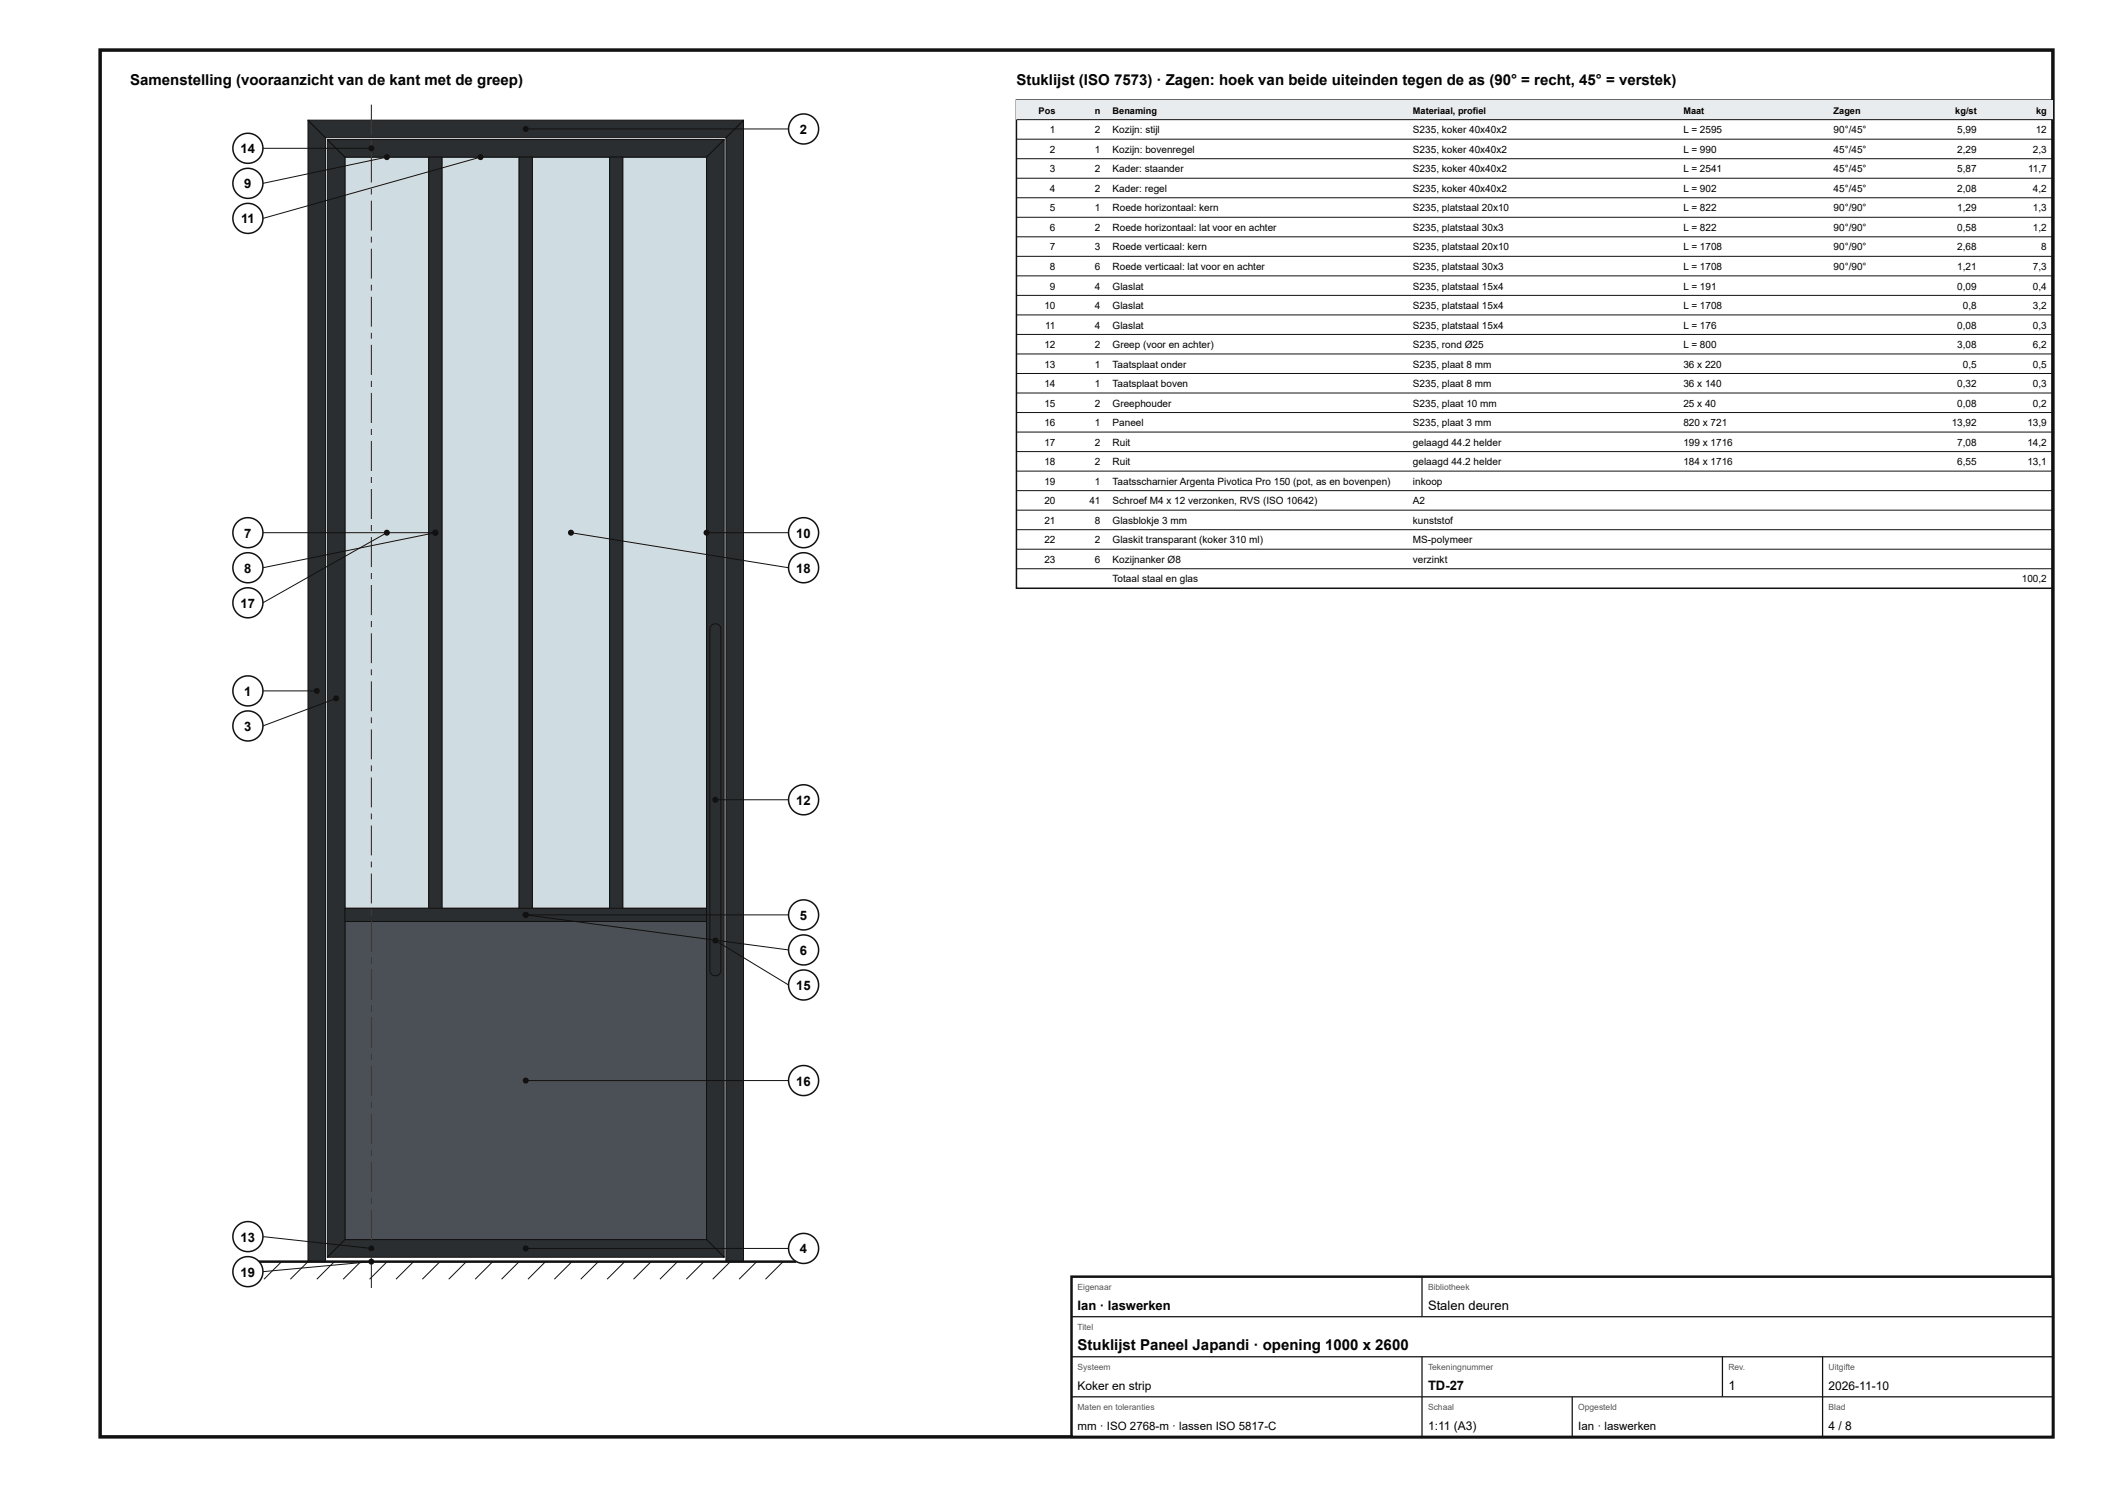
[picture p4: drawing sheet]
<svg xmlns="http://www.w3.org/2000/svg" width="420mm" height="297mm" viewBox="0 0 420 297" stroke-linecap="round" stroke-linejoin="round" font-family="sans-serif">
<path d="M20 10h390v277h-390z" fill="none" stroke="#111" stroke-width=".7" stroke-linecap="butt"/>
<path d="M68.9 31.4h16.7v150h-16.7z" fill="#cfdde3"/>
<path d="M68.9 31.4h16.7v150h-16.7z" fill="none" stroke="#111" stroke-width=".2"/>
<path d="M88.3 31.4h15.4v150h-15.4z" fill="#cfdde3"/>
<path d="M88.3 31.4h15.4v150h-15.4z" fill="none" stroke="#111" stroke-width=".2"/>
<path d="M106.3 31.4h15.4v150h-15.4z" fill="#cfdde3"/>
<path d="M106.3 31.4h15.4v150h-15.4z" fill="none" stroke="#111" stroke-width=".2"/>
<path d="M124.4 31.4h16.7v150h-16.7z" fill="#cfdde3"/>
<path d="M124.4 31.4h16.7v150h-16.7z" fill="none" stroke="#111" stroke-width=".2"/>
<path d="M68.9 184.1h72.2v63.5h-72.2z" fill="#4a5056"/>
<path d="M68.9 184.1h72.2v63.5h-72.2z" fill="none" stroke="#111" stroke-width=".2"/>
<path d="M61.5 24l3.5 3.5v224.5h-3.5z" fill="#2b2e31"/>
<path d="M61.5 24l3.5 3.5v224.5h-3.5z" fill="none" stroke="#111" stroke-width=".2"/>
<path d="M145 27.5l3.5-3.5v228h-3.5z" fill="#2b2e31"/>
<path d="M145 27.5l3.5-3.5v228h-3.5z" fill="none" stroke="#111" stroke-width=".2"/>
<path d="M61.5 24h87l-3.5 3.5h-80z" fill="#2b2e31"/>
<path d="M61.5 24h87l-3.5 3.5h-80z" fill="none" stroke="#111" stroke-width=".2"/>
<path d="M65.4 27.9l3.5 3.5v216.2l-3.5 3.5z" fill="#2b2e31"/>
<path d="M65.4 27.9l3.5 3.5v216.2l-3.5 3.5z" fill="none" stroke="#111" stroke-width=".2"/>
<path d="M141.1 31.4l3.5-3.5v223.2l-3.5-3.5z" fill="#2b2e31"/>
<path d="M141.1 31.4l3.5-3.5v223.2l-3.5-3.5z" fill="none" stroke="#111" stroke-width=".2"/>
<path d="M65.4 251.1l3.5-3.5h72.2l3.5 3.5z" fill="#2b2e31"/>
<path d="M65.4 251.1l3.5-3.5h72.2l3.5 3.5z" fill="none" stroke="#111" stroke-width=".2"/>
<path d="M65.4 27.9h79.2l-3.5 3.5h-72.2z" fill="#2b2e31"/>
<path d="M65.4 27.9h79.2l-3.5 3.5h-72.2z" fill="none" stroke="#111" stroke-width=".2"/>
<path d="M68.9 181.4h72.2v2.7h-72.2z" fill="#2b2e31"/>
<path d="M68.9 181.4h72.2v2.7h-72.2z" fill="none" stroke="#111" stroke-width=".2"/>
<path d="M85.6 31.4h2.7v150h-2.7z" fill="#2b2e31"/>
<path d="M85.6 31.4h2.7v150h-2.7z" fill="none" stroke="#111" stroke-width=".2"/>
<path d="M103.7 31.4h2.6v150h-2.6z" fill="#2b2e31"/>
<path d="M103.7 31.4h2.6v150h-2.6z" fill="none" stroke="#111" stroke-width=".2"/>
<path d="M121.7 31.4h2.7v150h-2.7z" fill="#2b2e31"/>
<path d="M121.7 31.4h2.7v150h-2.7z" fill="none" stroke="#111" stroke-width=".2"/>
<path d="M74.1 251.3h.2v6h-.2zM74.1 248.9h.2v1.2h-.2zM74.1 241.7h.2v6h-.2zM74.1 239.3h.2v1.2h-.2zM74.1 232.1h.2v6h-.2zM74.1 229.7h.2v1.2h-.2zM74.1 222.5h.2v6h-.2zM74.1 220.1h.2v1.2h-.2zM74.1 212.9h.2v6h-.2zM74.1 210.5h.2v1.2h-.2zM74.1 203.3h.2v6h-.2zM74.1 200.9h.2v1.2h-.2zM74.1 193.7h.2v6h-.2zM74.1 191.3h.2v1.2h-.2zM74.1 184.1h.2v6h-.2zM74.1 181.7h.2v1.2h-.2zM74.1 174.5h.2v6h-.2zM74.1 172.1h.2v1.2h-.2zM74.1 164.9h.2v6h-.2zM74.1 162.5h.2v1.2h-.2zM74.1 155.3h.2v6h-.2zM74.1 152.9h.2v1.2h-.2zM74.1 145.7h.2v6h-.2zM74.1 143.3h.2v1.2h-.2zM74.1 136.1h.2v6h-.2zM74.1 133.7h.2v1.2h-.2zM74.1 126.5h.2v6h-.2zM74.1 124.1h.2v1.2h-.2zM74.1 116.9h.2v6h-.2zM74.1 114.5h.2v1.2h-.2zM74.1 107.3h.2v6h-.2zM74.1 104.9h.2v1.2h-.2zM74.1 97.7h.2v6h-.2zM74.1 95.3h.2v1.2h-.2zM74.1 88.1h.2v6h-.2zM74.1 85.7h.2v1.2h-.2zM74.1 78.5h.2v6h-.2zM74.1 76.1h.2v1.2h-.2zM74.1 68.9h.2v6h-.2zM74.1 66.5h.2v1.2h-.2zM74.1 59.3h.2v6h-.2zM74.1 56.9h.2v1.2h-.2zM74.1 49.7h.2v6h-.2zM74.1 47.3h.2v1.2h-.2zM74.1 40.1h.2v6h-.2zM74.1 37.7h.2v1.2h-.2zM74.1 30.5h.2v6h-.2zM74.1 28.1h.2v1.2h-.2zM74.1 20.9h.2v6h-.2z" fill="#b00"/>
<path d="M142.1 124.9a1.11 1.11 0 0 1 1.2-.2 1.11 1.11 0 0 1 .7 .9v68.2a1.1 1.1 0 0 1-1.1 1.1 1.1 1.1 0 0 1-1.1-1.1v-68.2z" fill="#2b2e31"/>
<g fill="none" stroke="#111" stroke-width=".2">
<path d="M142.1 124.9a1.11 1.11 0 0 1 1.2-.2 1.11 1.11 0 0 1 .7 .9v68.2a1.1 1.1 0 0 1-1.1 1.1 1.1 1.1 0 0 1-1.1-1.1v-68.2zM51 252l-3.6 3.5M56.2 252l-3.5 3.5M61.5 252l-3.5 3.5M66.8 252l-3.5 3.5M72 252l-3.5 3.5M77.3 252l-3.5 3.5M82.6 252l-3.5 3.5M87.9 252l-3.6 3.5M93.1 252l-3.5 3.5M98.4 252l-3.5 3.5M103.7 252l-3.5 3.5"/>
<path d="M108.9 252l-3.5 3.5M114.2 252l-3.5 3.5M119.5 252l-3.5 3.5M124.8 252l-3.6 3.5M130 252l-3.5 3.5M135.3 252l-3.5 3.5M140.6 252l-3.5 3.5M145.9 252l-3.6 3.5M151.1 252l-3.5 3.5M156.4 252l-3.5 3.5"/>
</g>
<path d="M51 252h108" fill="none" stroke="#111" stroke-width=".5"/>
<circle cx="74.2" cy="29.6" r=".6" fill="#111"/>
<path d="M52.5 29.6h21.7" fill="none" stroke="#111" stroke-width=".2"/>
<circle cx="49.5" cy="29.6" r="3" fill="#fff"/>
<circle cx="49.5" cy="29.6" r="3" fill="none" stroke="#111" stroke-width=".3"/>
<circle cx="77.3" cy="31.4" r=".6" fill="#111"/>
<path d="M77.3 31.4l-24.8 5.2" fill="none" stroke="#111" stroke-width=".2"/>
<circle cx="49.5" cy="36.6" r="3" fill="#fff"/>
<circle cx="49.5" cy="36.6" r="3" fill="none" stroke="#111" stroke-width=".3"/>
<circle cx="96" cy="31.4" r=".6" fill="#111"/>
<path d="M96 31.4l-43.5 12.2" fill="none" stroke="#111" stroke-width=".2"/>
<circle cx="49.5" cy="43.6" r="3" fill="#fff"/>
<circle cx="49.5" cy="43.6" r="3" fill="none" stroke="#111" stroke-width=".3"/>
<circle cx="86.9" cy="106.4" r=".6" fill="#111"/>
<path d="M52.5 106.4h34.4" fill="none" stroke="#111" stroke-width=".2"/>
<circle cx="49.5" cy="106.4" r="3" fill="#fff"/>
<circle cx="49.5" cy="106.4" r="3" fill="none" stroke="#111" stroke-width=".3"/>
<circle cx="86.9" cy="106.4" r=".6" fill="#111"/>
<path d="M86.9 106.4l-34.4 7" fill="none" stroke="#111" stroke-width=".2"/>
<circle cx="49.5" cy="113.4" r="3" fill="#fff"/>
<circle cx="49.5" cy="113.4" r="3" fill="none" stroke="#111" stroke-width=".3"/>
<circle cx="77.3" cy="106.4" r=".6" fill="#111"/>
<path d="M77.3 106.4l-24.8 14" fill="none" stroke="#111" stroke-width=".2"/>
<circle cx="49.5" cy="120.4" r="3" fill="#fff"/>
<circle cx="49.5" cy="120.4" r="3" fill="none" stroke="#111" stroke-width=".3"/>
<circle cx="63.3" cy="138" r=".6" fill="#111"/>
<path d="M52.5 138h10.8" fill="none" stroke="#111" stroke-width=".2"/>
<circle cx="49.5" cy="138" r="3" fill="#fff"/>
<circle cx="49.5" cy="138" r="3" fill="none" stroke="#111" stroke-width=".3"/>
<circle cx="67.1" cy="139.5" r=".6" fill="#111"/>
<path d="M67.1 139.5l-14.6 5.5" fill="none" stroke="#111" stroke-width=".2"/>
<circle cx="49.5" cy="145" r="3" fill="#fff"/>
<circle cx="49.5" cy="145" r="3" fill="none" stroke="#111" stroke-width=".3"/>
<circle cx="74.2" cy="249.4" r=".6" fill="#111"/>
<path d="M52.5 247l21.7 2.4" fill="none" stroke="#111" stroke-width=".2"/>
<circle cx="49.5" cy="247" r="3" fill="#fff"/>
<circle cx="49.5" cy="247" r="3" fill="none" stroke="#111" stroke-width=".3"/>
<circle cx="74.2" cy="252" r=".6" fill="#111"/>
<path d="M74.2 252l-21.7 2" fill="none" stroke="#111" stroke-width=".2"/>
<circle cx="49.5" cy="254" r="3" fill="#fff"/>
<circle cx="49.5" cy="254" r="3" fill="none" stroke="#111" stroke-width=".3"/>
<circle cx="105" cy="25.8" r=".6" fill="#111"/>
<path d="M105 25.8h52.5" fill="none" stroke="#111" stroke-width=".2"/>
<circle cx="160.5" cy="25.8" r="3" fill="#fff"/>
<circle cx="160.5" cy="25.8" r="3" fill="none" stroke="#111" stroke-width=".3"/>
<circle cx="141.1" cy="106.4" r=".6" fill="#111"/>
<path d="M141.1 106.4h16.4" fill="none" stroke="#111" stroke-width=".2"/>
<circle cx="160.5" cy="106.4" r="3" fill="#fff"/>
<circle cx="160.5" cy="106.4" r="3" fill="none" stroke="#111" stroke-width=".3"/>
<circle cx="114" cy="106.4" r=".6" fill="#111"/>
<path d="M114 106.4l43.5 7" fill="none" stroke="#111" stroke-width=".2"/>
<circle cx="160.5" cy="113.4" r="3" fill="#fff"/>
<circle cx="160.5" cy="113.4" r="3" fill="none" stroke="#111" stroke-width=".3"/>
<circle cx="142.9" cy="159.7" r=".6" fill="#111"/>
<path d="M142.9 159.7h14.6" fill="none" stroke="#111" stroke-width=".2"/>
<circle cx="160.5" cy="159.7" r="3" fill="#fff"/>
<circle cx="160.5" cy="159.7" r="3" fill="none" stroke="#111" stroke-width=".3"/>
<circle cx="105" cy="182.7" r=".6" fill="#111"/>
<path d="M105 182.7h52.5" fill="none" stroke="#111" stroke-width=".2"/>
<circle cx="160.5" cy="182.7" r="3" fill="#fff"/>
<circle cx="160.5" cy="182.7" r="3" fill="none" stroke="#111" stroke-width=".3"/>
<circle cx="105" cy="182.7" r=".6" fill="#111"/>
<path d="M105 182.7l52.5 7" fill="none" stroke="#111" stroke-width=".2"/>
<circle cx="160.5" cy="189.7" r="3" fill="#fff"/>
<circle cx="160.5" cy="189.7" r="3" fill="none" stroke="#111" stroke-width=".3"/>
<circle cx="142.9" cy="187.9" r=".6" fill="#111"/>
<path d="M142.9 187.9l14.6 8.8" fill="none" stroke="#111" stroke-width=".2"/>
<circle cx="160.5" cy="196.7" r="3" fill="#fff"/>
<circle cx="160.5" cy="196.7" r="3" fill="none" stroke="#111" stroke-width=".3"/>
<circle cx="105" cy="215.8" r=".6" fill="#111"/>
<path d="M105 215.8h52.5" fill="none" stroke="#111" stroke-width=".2"/>
<circle cx="160.5" cy="215.8" r="3" fill="#fff"/>
<circle cx="160.5" cy="215.8" r="3" fill="none" stroke="#111" stroke-width=".3"/>
<circle cx="105" cy="249.4" r=".6" fill="#111"/>
<path d="M105 249.4h52.5" fill="none" stroke="#111" stroke-width=".2"/>
<circle cx="160.5" cy="249.4" r="3" fill="#fff"/>
<g fill="none" stroke="#111" stroke-width=".3">
<path d="M203 20h207v97.5h-207z"/>
<circle cx="160.5" cy="249.4" r="3"/>
</g>
<path d="M203 20h207v3.9h-207z" fill="#e9ecee"/>
<g fill="none" stroke="#111" stroke-width=".2">
<path d="M203 23.9h207M203 27.8h207M203 31.7h207M203 35.6h207M203 39.5h207M203 43.4h207M203 47.3h207M203 51.2h207M203 55.1h207M203 59h207M203 62.9h207M203 66.8h207"/>
<path d="M203 70.7h207M203 74.6h207M203 78.5h207M203 82.4h207M203 86.3h207M203 90.2h207M203 94.1h207M203 98h207M203 101.9h207M203 105.8h207M203 109.7h207M203 113.6h207"/>
</g>
<path d="M214 255h196v32h-196z" fill="#fff"/>
<path d="M214 255h196v32h-196z" fill="none" stroke="#111" stroke-width=".5"/>
<path d="M284 255v8M214 263h196M214 271h196M214 279h196M284 271v16M314 279v8M344 271v8M364 271v16" fill="none" stroke="#111" stroke-width=".25"/>
<g font-size="3">
<text x="26" y="17">Samenstelling (vooraanzicht van de kant met de greep)</text>
<text x="203" y="17">Stuklijst (ISO 7573) · Zagen: hoek van beide uiteinden tegen de as (90° = recht, 45° = verstek)</text>
<text x="215.2" y="269.6">Stuklijst Paneel Japandi · opening 1000 x 2600</text>
</g>
<g font-size="2.6">
<text x="159.8" y="26.8">2</text>
<text x="48.1" y="30.6">14</text>
<text x="48.8" y="37.6">9</text>
<text x="48.1" y="44.6">11</text>
<text x="48.8" y="107.4">7</text>
<text x="159" y="107.4">10</text>
<text x="48.8" y="114.4">8</text>
<text x="159" y="114.4">18</text>
<text x="48.1" y="121.4">17</text>
<text x="48.8" y="139">1</text>
<text x="48.8" y="146">3</text>
<text x="159" y="160.7">12</text>
<text x="159.8" y="183.7">5</text>
<text x="159.8" y="190.7">6</text>
<text x="159" y="197.7">15</text>
<text x="159" y="216.8">16</text>
<text x="48.1" y="248">13</text>
<text x="159.8" y="250.4">4</text>
<text x="48.1" y="255">19</text>
<text x="215.2" y="261.6">Ian · laswerken</text>
<text x="285.2" y="261.6">Stalen deuren</text>
<text x="285.2" y="277.6">TD-27</text>
<text x="345.2" y="277.6">1</text>
</g>
<g font-size="2.4">
<text x="215.2" y="277.6">Koker en strip</text>
<text x="365.2" y="277.6">2026-11-10</text>
<text x="285.2" y="285.6">1:11 (A3)</text>
<text x="365.2" y="285.6">4 / 8</text>
</g>
<g font-size="2.3">
<text x="215.2" y="285.6">mm · ISO 2768-m · lassen ISO 5817-C</text>
<text x="315.2" y="285.6">Ian · laswerken</text>
</g>
<g font-size="2">
<text x="209.7" y="26.6">1</text>
<text x="218.7" y="26.6">2</text>
<text x="222.2" y="26.6">Kozijn: stijl</text>
<text x="282.2" y="26.6">S235, koker 40x40x2</text>
<text x="336.2" y="26.6">L = 2595</text>
<text x="366.2" y="26.6">90°/45°</text>
<text x="390.9" y="26.6">5,99</text>
<text x="406.6" y="26.6">12</text>
<text x="209.7" y="30.5">2</text>
<text x="209.7" y="34.4">3</text>
<text x="218.7" y="30.5">1</text>
<text x="218.7" y="34.4">2</text>
<text x="222.2" y="30.5">Kozijn: bovenregel</text>
<text x="222.2" y="34.4">Kader: staander</text>
<text x="282.2" y="30.5">S235, koker 40x40x2</text>
<text x="282.2" y="34.4">S235, koker 40x40x2</text>
<text x="336.2" y="30.5">L = 990</text>
<text x="336.2" y="34.4">L = 2541</text>
<text x="366.2" y="30.5">45°/45°</text>
<text x="366.2" y="34.4">45°/45°</text>
<text x="390.9" y="30.5">2,29</text>
<text x="390.9" y="34.4">5,87</text>
<text x="405.1" y="34.4">11,7</text>
<text x="406" y="30.5">2,3</text>
<text x="209.7" y="38.3">4</text>
<text x="218.7" y="38.3">2</text>
<text x="222.2" y="38.3">Kader: regel</text>
<text x="282.2" y="38.3">S235, koker 40x40x2</text>
<text x="336.2" y="38.3">L = 902</text>
<text x="366.2" y="38.3">45°/45°</text>
<text x="390.9" y="38.3">2,08</text>
<text x="406" y="38.3">4,2</text>
<text x="209.7" y="42.2">5</text>
<text x="209.7" y="46.1">6</text>
<text x="218.7" y="42.2">1</text>
<text x="218.7" y="46.1">2</text>
<text x="222.2" y="42.2">Roede horizontaal: kern</text>
<text x="222.2" y="46.1">Roede horizontaal: lat voor en achter</text>
<text x="282.2" y="42.2">S235, platstaal 20x10</text>
<text x="282.2" y="46.1">S235, platstaal 30x3</text>
<text x="336.2" y="42.2">L = 822</text>
<text x="336.2" y="46.1">L = 822</text>
<text x="366.2" y="42.2">90°/90°</text>
<text x="366.2" y="46.1">90°/90°</text>
<text x="390.9" y="42.2">1,29</text>
<text x="390.9" y="46.1">0,58</text>
<text x="406" y="42.2">1,3</text>
<text x="406" y="46.1">1,2</text>
<text x="209.7" y="50">7</text>
<text x="209.7" y="53.9">8</text>
<text x="218.7" y="50">3</text>
<text x="218.7" y="53.9">6</text>
<text x="222.2" y="50">Roede verticaal: kern</text>
<text x="222.2" y="53.9">Roede verticaal: lat voor en achter</text>
<text x="282.2" y="50">S235, platstaal 20x10</text>
<text x="282.2" y="53.9">S235, platstaal 30x3</text>
<text x="336.2" y="50">L = 1708</text>
<text x="336.2" y="53.9">L = 1708</text>
<text x="366.2" y="50">90°/90°</text>
<text x="366.2" y="53.9">90°/90°</text>
<text x="390.9" y="50">2,68</text>
<text x="390.9" y="53.9">1,21</text>
<text x="406" y="53.9">7,3</text>
<text x="407.7" y="50">8</text>
<text x="209.7" y="57.8">9</text>
<text x="218.7" y="57.8">4</text>
<text x="222.2" y="57.8">Glaslat</text>
<text x="282.2" y="57.8">S235, platstaal 15x4</text>
<text x="336.2" y="57.8">L = 191</text>
<text x="390.9" y="57.8">0,09</text>
<text x="406" y="57.8">0,4</text>
<text x="208.6" y="61.7">10</text>
<text x="208.7" y="65.6">11</text>
<text x="218.7" y="61.7">4</text>
<text x="218.7" y="65.6">4</text>
<text x="222.2" y="61.7">Glaslat</text>
<text x="222.2" y="65.6">Glaslat</text>
<text x="282.2" y="61.7">S235, platstaal 15x4</text>
<text x="282.2" y="65.6">S235, platstaal 15x4</text>
<text x="336.2" y="61.7">L = 1708</text>
<text x="336.2" y="65.6">L = 176</text>
<text x="390.9" y="65.6">0,08</text>
<text x="392" y="61.7">0,8</text>
<text x="406" y="61.7">3,2</text>
<text x="406" y="65.6">0,3</text>
<text x="208.6" y="69.5">12</text>
<text x="218.7" y="69.5">2</text>
<text x="222.2" y="69.5">Greep (voor en achter)</text>
<text x="282.2" y="69.5">S235, rond Ø25</text>
<text x="336.2" y="69.5">L = 800</text>
<text x="390.9" y="69.5">3,08</text>
<text x="406" y="69.5">6,2</text>
<text x="208.6" y="73.4">13</text>
<text x="208.6" y="77.3">14</text>
<text x="218.7" y="73.4">1</text>
<text x="218.7" y="77.3">1</text>
<text x="222.2" y="73.4">Taatsplaat onder</text>
<text x="222.2" y="77.3">Taatsplaat boven</text>
<text x="282.2" y="73.4">S235, plaat 8 mm</text>
<text x="282.2" y="77.3">S235, plaat 8 mm</text>
<text x="336.2" y="73.4">36 x 220</text>
<text x="336.2" y="77.3">36 x 140</text>
<text x="390.9" y="77.3">0,32</text>
<text x="392" y="73.4">0,5</text>
<text x="406" y="73.4">0,5</text>
<text x="406" y="77.3">0,3</text>
<text x="208.6" y="81.2">15</text>
<text x="218.7" y="81.2">2</text>
<text x="222.2" y="81.2">Greephouder</text>
<text x="282.2" y="81.2">S235, plaat 10 mm</text>
<text x="336.2" y="81.2">25 x 40</text>
<text x="390.9" y="81.2">0,08</text>
<text x="406" y="81.2">0,2</text>
<text x="208.6" y="85.1">16</text>
<text x="208.6" y="89">17</text>
<text x="218.7" y="85.1">1</text>
<text x="218.7" y="89">2</text>
<text x="222.2" y="85.1">Paneel</text>
<text x="222.2" y="89">Ruit</text>
<text x="282.2" y="85.1">S235, plaat 3 mm</text>
<text x="282.2" y="89">gelaagd 44.2 helder</text>
<text x="336.2" y="85.1">820 x 721</text>
<text x="336.2" y="89">199 x 1716</text>
<text x="389.8" y="85.1">13,92</text>
<text x="390.9" y="89">7,08</text>
<text x="404.9" y="85.1">13,9</text>
<text x="404.9" y="89">14,2</text>
<text x="208.6" y="92.9">18</text>
<text x="218.7" y="92.9">2</text>
<text x="222.2" y="92.9">Ruit</text>
<text x="282.2" y="92.9">gelaagd 44.2 helder</text>
<text x="336.2" y="92.9">184 x 1716</text>
<text x="390.9" y="92.9">6,55</text>
<text x="404.9" y="92.9">13,1</text>
<text x="208.6" y="96.8">19</text>
<text x="208.6" y="100.7">20</text>
<text x="217.6" y="100.7">41</text>
<text x="218.7" y="96.8">1</text>
<text x="222.2" y="96.8">Taatsscharnier Argenta Pivotica Pro 150 (pot, as en bovenpen)</text>
<text x="222.2" y="100.7">Schroef M4 x 12 verzonken, RVS (ISO 10642)</text>
<text x="282.2" y="96.8">inkoop</text>
<text x="282.2" y="100.7">A2</text>
<text x="208.6" y="104.6">21</text>
<text x="218.7" y="104.6">8</text>
<text x="222.2" y="104.6">Glasblokje 3 mm</text>
<text x="282.2" y="104.6">kunststof</text>
<text x="208.6" y="108.5">22</text>
<text x="208.6" y="112.4">23</text>
<text x="218.7" y="108.5">2</text>
<text x="218.7" y="112.4">6</text>
<text x="222.2" y="108.5">Glaskit transparant (koker 310 ml)</text>
<text x="222.2" y="112.4">Kozijnanker Ø8</text>
<text x="282.2" y="108.5">MS-polymeer</text>
<text x="282.2" y="112.4">verzinkt</text>
<text x="222.2" y="116.3">Totaal staal en glas</text>
<text x="403.8" y="116.3">100,2</text>
</g>
<g font-size="1.8">
<text x="207.4" y="22.7">Pos</text>
<text x="218.7" y="22.7">n</text>
<text x="222.2" y="22.7">Benaming</text>
<text x="282.2" y="22.7">Materiaal, profiel</text>
<text x="336.2" y="22.7">Maat</text>
<text x="366.2" y="22.7">Zagen</text>
<text x="390.5" y="22.7">kg/st</text>
<text x="406.6" y="22.7">kg</text>
</g>
<g font-size="1.7" fill="#555">
<text x="215.2" y="257.6">Eigenaar</text>
<text x="285.2" y="257.6">Bibliotheek</text>
<text x="215.2" y="265.6">Titel</text>
<text x="215.2" y="273.6">Systeem</text>
<text x="285.2" y="273.6">Tekeningnummer</text>
<text x="345.2" y="273.6">Rev.</text>
<text x="365.2" y="273.6">Uitgifte</text>
<text x="215.2" y="281.6">Maten en toleranties</text>
<text x="285.2" y="281.6">Schaal</text>
<text x="315.2" y="281.6">Opgesteld</text>
<text x="365.2" y="281.6">Blad</text>
</g>
</svg>
